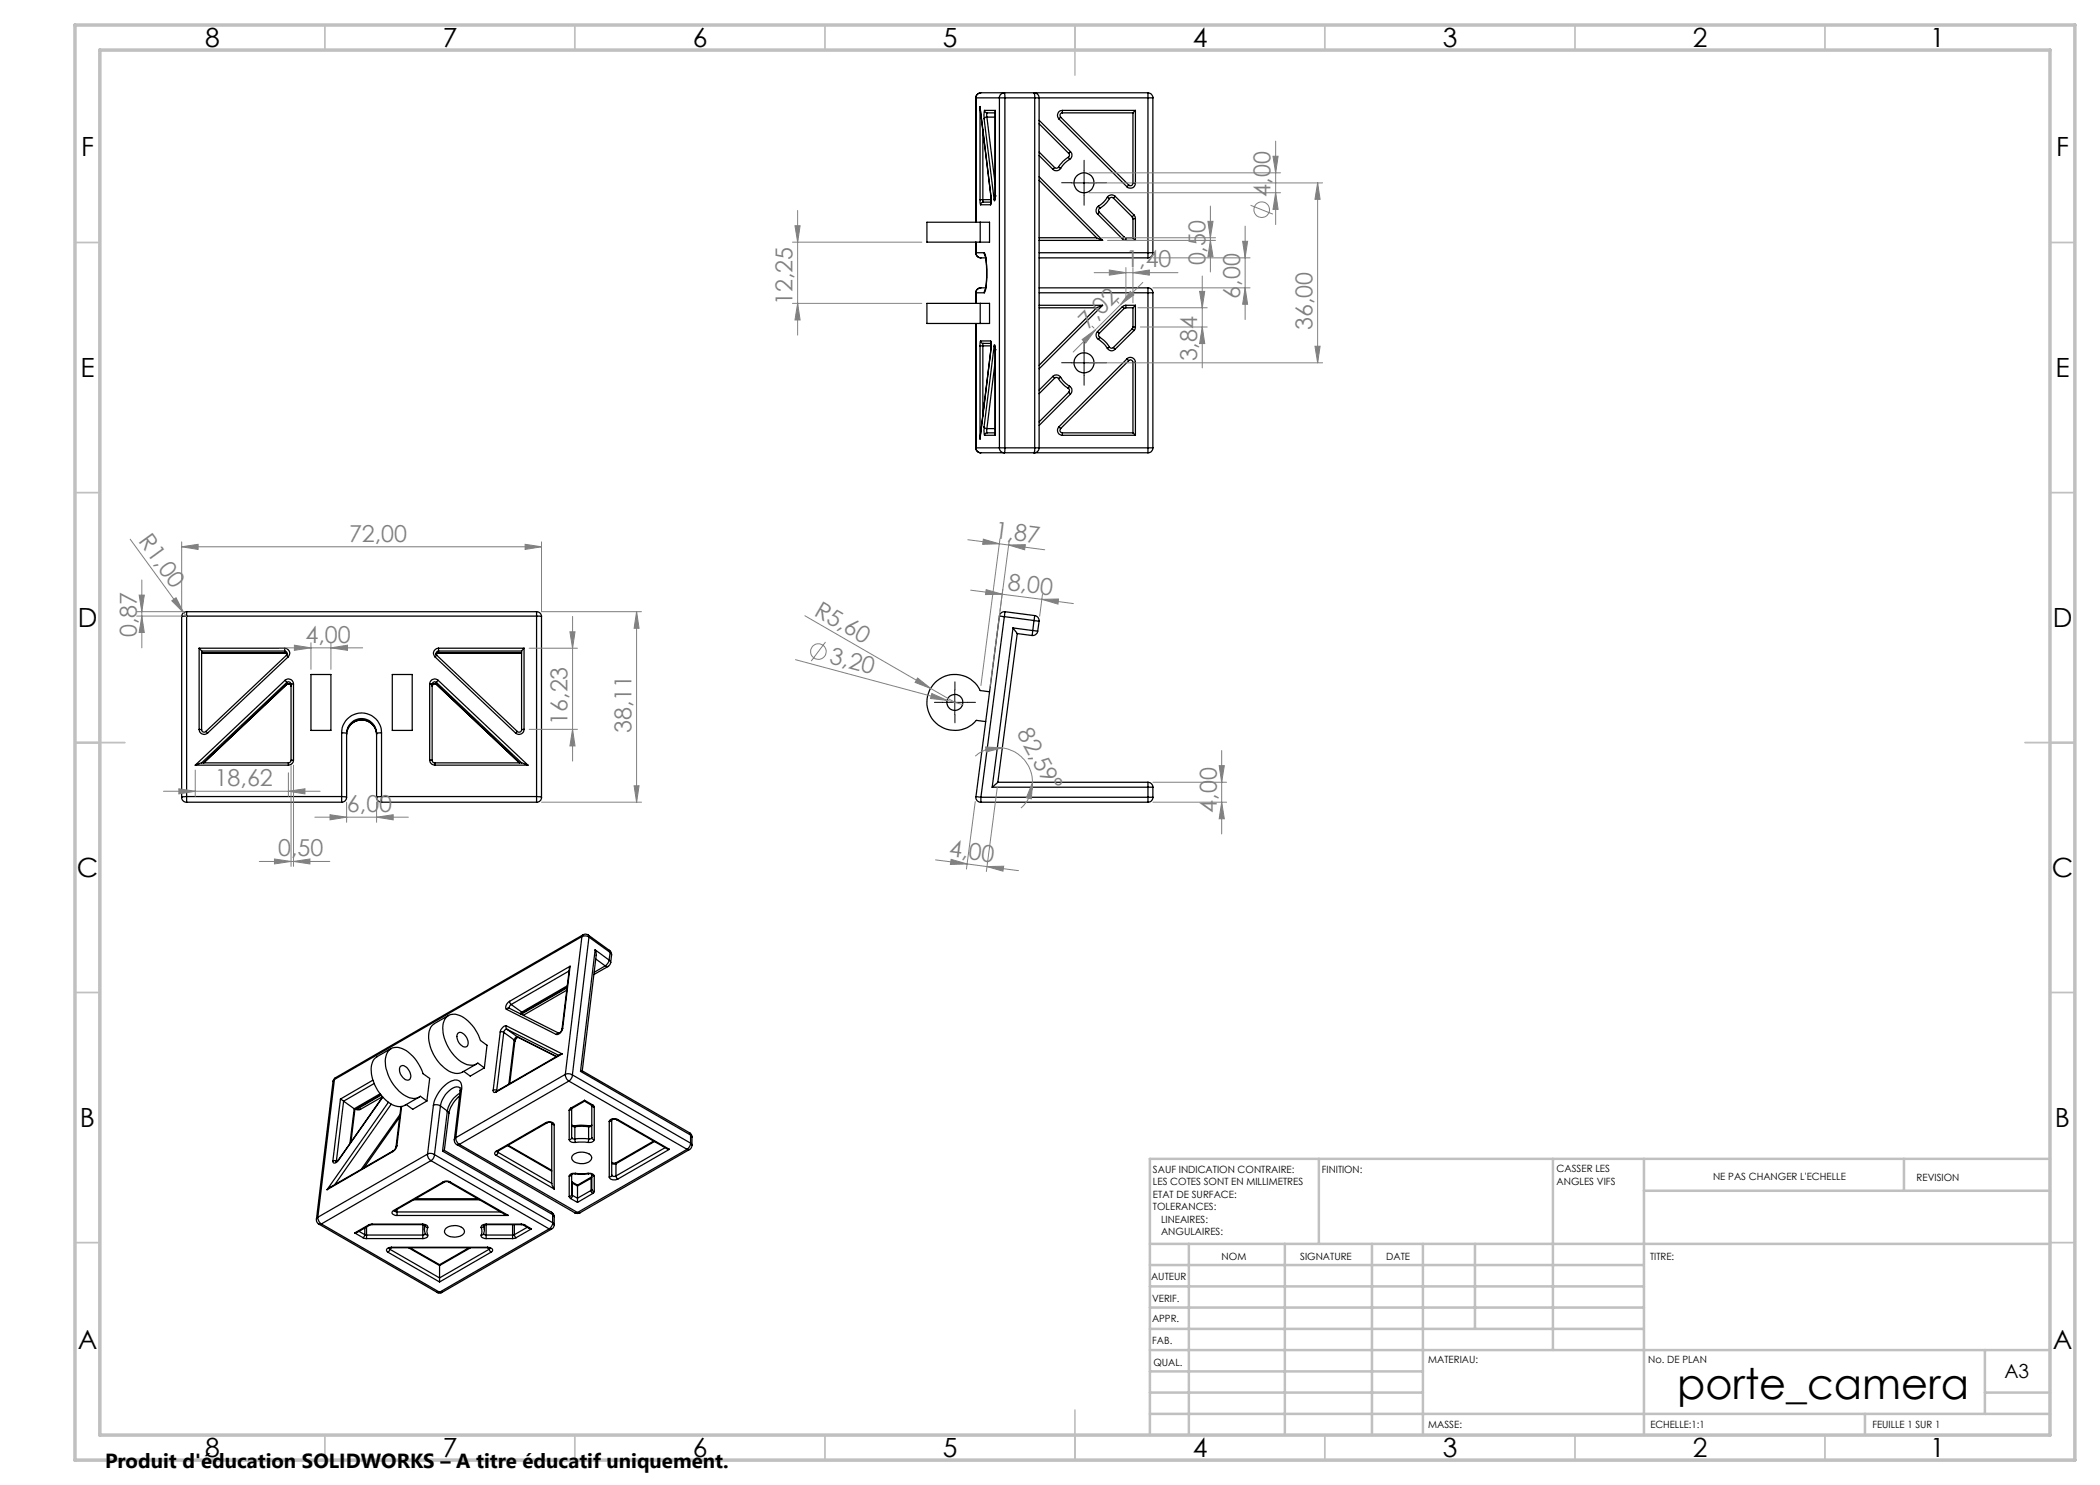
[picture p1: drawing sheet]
<svg xmlns="http://www.w3.org/2000/svg" width="420mm" height="297mm" viewBox="0 0 420 297" stroke-linecap="round" stroke-linejoin="round" font-family="sans-serif">
<g fill="none" stroke="#000" stroke-width=".25">
<path d="M195.2 19.6v24.8M195.2 19.6h4.7M196.2 18.6a1.09 1.09 0 0 0-1 1M196.2 18.6a1.02 1.02 0 0 0-1 1v24.8M196.2 18.6h33.4M199.9 19.6a.82 .82 0 0 1 1-.9l.1 .9M199.9 19.6h1.1M199.9 19.6v70M201 19.6v70M201 19.6h5.9M206.9 19.6l-.1-1a1.02 1.02 0 0 1 1 1M206.9 19.6h.9"/>
<path d="M206.9 19.6v70M207.8 19.6v70M207.8 19.6h21.8M229.6 18.6v1M229.6 19.6h1M229.6 18.6a1.02 1.02 0 0 1 1 1M229.6 19.6v30.9M230.6 19.6v30.9M196 39.9l.1 1.1M196 21.3v.3M196 39.9h.6M196 21.3l2.2 18"/>
<path d="M196 21.3v18.6M196.6 39.9v.5M196.6 39.9h1.6M196.6 25.9v14M196.8 23.7l2 16.2M196.9 22.1h2.1v17.9M196.9 22.1l-.1 1.6M196.9 22.1l.2 .3 .3 .2M197.4 23.4l-.3 .1-.3 .2M197.4 23.4l1.6 13.5M197.4 23.4h1.6M197.4 22.6v.8"/>
<path d="M197.4 22.6h1.6M198.2 39.3v.7M198.2 39.3l-.1 1.7M198.2 40v.7M199 39.6l-.2 .3M199 39.2l-.1 1-.1-.3M199 39.2h.1M207.8 31.1l2.8 2.8M207.8 24.8l5.9 5.9M207.8 30.4l3.1 3.1M207.8 36.1l11.5 11.5M207.8 35.3l12.7 12.8"/>
<path d="M207.8 24.1l6.3 6.2M210.9 33.5l-.3 .4M211.7 33.4l.4 .3M211.7 33.4a.49 .49 0 0 1-.8 .1M211.8 23.8l13.6 13.6M212.1 33.7a1.01 1.01 0 0 1-1.5 .2M212.1 23.4l-.3 .4M212.1 23.4l13.6 13.6M212.5 22.1a1 1 0 0 0-.9 .6 1 1 0 0 0 .2 1.1M212.5 22.1v.5M212.5 22.6a.5 .5 0 0 0-.5 .3 .5 .5 0 0 0 .1 .5M212.5 22.1h14.6"/>
<path d="M212.5 22.6h14.1M213.6 31.5l.3 .4M213.6 31.5a5.5 5.5 0 0 0-1.9 1.9M213.7 30.7a.49 .49 0 0 1-.1 .8M213.9 31.9a4.7 4.7 0 0 0-1.8 1.8M214.1 30.3a1.01 1.01 0 0 1-.2 1.6M214.1 30.3l-.4 .4M221.5 39.4a4.7 4.7 0 0 1-1.8 1.8M221.5 39.4l.4 .3M221.9 39.7a5.5 5.5 0 0 1-1.9 2M222.7 39.6a.49 .49 0 0 0-.8 .1M222.7 39.6l3.7 3.8"/>
<path d="M223 39.3a1.01 1.01 0 0 0-1.5 .1M223 39.3l-.3 .3M223 39.3l3.8 3.7M225.7 37l-.3 .4M226.6 36.7h.5M226.6 36.7a.5 .5 0 0 1-.3 .4 .5 .5 0 0 1-.6-.1M226.6 22.6v14.1M227.1 36.7a.98 .98 0 0 1-.6 .9 .98 .98 0 0 1-1.1-.2M227.1 22.1l-.5 .5M227.1 22.1v14.6M195.2 50.5a1.02 1.02 0 0 0 1 1.1M195.2 48.4v2.1"/>
<path d="M195.2 58.6v2.1M195.2 50.5h1.6M195.2 58.6h1.6M195.2 48.4v2.1a.97 .97 0 0 0 1 1.1M196 44.4h-10.6v4h10.6M196 44.4h1.9v4h-1.9M196 44.4v4M196.1 41h2M196.2 57.6a1.02 1.02 0 0 0-1 1M196.2 57.6a.96 .96 0 0 0-1 1v2.1M196.2 51.6h1M196.2 57.6h1"/>
<path d="M196.6 40.4l-.5 .3v.3M196.6 40.4h1.6M196.8 50.5a15.1 15.1 0 0 1 .4 6.5l-.1 1-.3 .6M196.8 50.5l.3 .7M197.1 51.1a20.6 20.6 0 0 1 0 6.9M197.1 57.9l-.3 .7M198.2 40.7l-.1 .3M207.8 50.5h21.8M207.8 58.6h21.8M207.8 51.6h21.8M207.8 57.6h21.8M207.8 48.1h12.7"/>
<path d="M207.8 47.6h11.5M219.3 47.6l1.2 .5M219.5 42.8l5 5M219.7 41.2a1.01 1.01 0 0 0-.2 1.6M219.7 41.2l.3 .5M219.9 42.4l-.4 .4M219.9 42.4l4.9 5M220 41.7a.49 .49 0 0 0-.1 .7M224.5 47.8l.7 .3M224.8 47.4l-.3 .4M224.8 47.4l.4 .2M225.2 47.6v.5"/>
<path d="M225.2 48.1h1.9M225.2 47.6h1.4M226.4 43.4l.2 .3M226.6 43.7h.5M226.6 47.6l.5 .5M226.6 43.7v3.9M226.8 43l.3 .7M226.8 43l-.4 .4M227.1 43.7v4.4M229.6 50.5h1M229.6 50.5v1.1M229.6 57.6v1"/>
<path d="M229.6 57.6a.96 .96 0 0 1 1 1M229.6 58.6h1M229.6 58.6v31M230.6 50.5a.97 .97 0 0 1-1 1.1M230.6 58.6v31M195.2 64.7v24.9M195.2 64.7v24.9a.96 .96 0 0 0 1 1M196 69.2h.6M196 69.2v18.6M196 60.7h-10.6v4h10.6M196 60.7h1.9v4h-1.9M196 60.7v4"/>
<path d="M196.1 68.2l-.1 1M196.1 68.2l.1 .3 .4 .2M196.1 68.2h2M196.6 69.2h1.6M196.6 69.2v14M196.6 68.7v.5M196.6 68.7h1.6M198.1 68.2l.1 1.7M198.1 68.2l.1 .2M198.2 68.4v.8M198.2 69.8l-2.2 18M198.2 69.9l-2.2 17.9"/>
<path d="M198.2 69.8v.1M198.2 69.2v.6M198.8 69.2l.1-.3 .1 1.1M198.8 69.2l.2 .3M198.8 69.2l-2 16.2M199 69.2v17.9h-2.1M199 70h.1M199 72.2l-1.6 13.5M207.8 61.1h12.7M207.8 61.6h11.5M210.6 75.3a1.01 1.01 0 0 1 1.5 .2M210.6 75.3l.3 .3"/>
<path d="M210.6 75.3l-2.8 2.7M210.9 75.6a.52 .52 0 0 1 .8 .1M210.9 75.6l-3.1 3.1M211.7 75.7a6 6 0 0 0 1.9 2M212.1 75.5l.6 .7 1.2 1.1M212.1 75.5l-.4 .2M213.6 77.7a.49 .49 0 0 1 .1 .8M213.7 78.5l.4 .3M213.7 78.5l-5.9 5.9M213.9 77.3a1.01 1.01 0 0 1 .2 1.5M213.9 77.3l-.3 .4M214.1 78.8l-6.3 6.3"/>
<path d="M219.3 61.6l-11.5 11.5M219.5 66.3a1 1 0 0 0 .2 1.6M219.5 66.3l.4 .4M219.7 67.9l1 .8 .8 1M219.9 66.7a.49 .49 0 0 0 .1 .7M220 67.4l-.3 .5M220 67.4a6 6 0 0 1 1.9 2M220.5 61.1l-1.2 .5M220.5 61.1l-12.7 12.7M221.5 69.7a.95 .95 0 0 0 1.5 .1M221.9 69.4l-.4 .3M221.9 69.4a.52 .52 0 0 0 .8 .1"/>
<path d="M222.7 69.5l.3 .3M224.5 61.3l.3 .4M224.5 61.3l-5 5M224.8 61.7l-4.9 5M225.2 61.1l-.7 .2M225.2 61.1v.5M225.2 61.6l-.4 .1M225.2 61.1h1.9M225.2 61.6h1.4M225.4 71.8a.98 .98 0 0 1 1.1-.2 .98 .98 0 0 1 .6 .9M225.4 71.8l.3 .3M225.4 71.8l-13.6 13.6"/>
<path d="M225.7 72.1a.5 .5 0 0 1 .6-.1 .5 .5 0 0 1 .3 .5M225.7 72.1l-13.6 13.6M226.4 65.8l.4 .3M226.4 65.8l-3.7 3.7M226.6 65.4h.5M226.6 65.4l-.2 .4M226.6 72.5h.5M226.6 61.6v3.8M226.6 72.5v14.1M226.8 66.1l-3.8 3.7M227.1 65.4l-.3 .7M227.1 61.1l-.5 .5"/>
<path d="M227.1 61.1v4.3M227.1 72.5v14.6M195.2 89.6a1.02 1.02 0 0 0 1 1M195.2 89.6h4.7M196.2 90.6h33.4M196.8 85.4l.1 1.7M196.8 85.4l.2 .2 .4 .1M197.4 85.7v.9M197.4 85.7h1.6M197.4 86.6l-.4 .2-.1 .3M197.4 86.6h1.6M199.9 89.6h1.1"/>
<path d="M199.9 89.6a.82 .82 0 0 0 1 .9l.1-.9M201 89.6h5.9M206.9 89.6l-.1 1a.97 .97 0 0 0 1-1M206.9 89.6h.9M207.8 89.6h21.8M211.8 85.4a1 1 0 0 0-.2 1 1 1 0 0 0 .9 .7M211.8 85.4l.3 .3M212.1 85.7a.5 .5 0 0 0-.1 .6 .5 .5 0 0 0 .5 .3M212.5 86.6v.5M212.5 87.1h14.6M212.5 86.6h14.1M226.6 86.6l.5 .5"/>
<path d="M229.6 89.6h1M229.6 89.6v1M230.6 89.6a.96 .96 0 0 1-1 1M36.3 123.3v36.2M37.3 122.3a.96 .96 0 0 0-1 1M37.3 123.2l-1 .1M37.3 122.3v.9M37.3 122.3h70M37.3 123.2v36.1M37.3 123.2h70M39.8 129.6l.5 .6M39.8 129.6h17.1"/>
<path d="M39.8 129.6v16.3M40.3 130.2v15.8l.3 .4 .6-.1M40.3 130.6h16.6M40.3 130.2h16.6M56.9 130.2a.5 .5 0 0 1 .5 .3 .5 .5 0 0 1-.1 .6M56.9 130.6l.5 .3zM56.9 129.6a1.01 1.01 0 0 1 1 .7 1.01 1.01 0 0 1-.3 1.1M56.9 129.6v.6M56.9 130.6h.1M56.9 130.2v.4M57 136.1a1.02 1.02 0 0 1 1.1-.2 1.02 1.02 0 0 1 .6 .9M57 136.1l.4 .4"/>
<path d="M57 136.1l-17.9 16.9M57.3 131.1l.3 .3M57.3 131.1l-16.1 15.2M57.4 136.9l.5-.1 .3 .4M57.4 136.5a.53 .53 0 0 1 .8 .3M57.4 136.9a.47 .47 0 0 1 .5-.1 .47 .47 0 0 1 .3 .4M57.4 136.9h.1M57.4 136.9l-16.7 15.7M57.4 136.5v.4M57.4 136.5l-17.1 16.1M57.6 131.4l-16.1 15.2M58.2 137.2h.1"/>
<path d="M58.2 136.8v15.3M58.7 136.8h-.5M58.7 136.8v15.2M62.2 134.9h4v11.2h-4zM78.5 134.9h3.9v11.2h-3.9zM85.9 136.8h.5M85.9 136.8v15.2M86.4 136.8v15.3M86.6 136.9l-.2 .3a.5 .5 0 0 1 .3-.4 .5 .5 0 0 1 .6 .1l-.2-.1zM87 131.4l16.1 15.2M87.3 136.5a.53 .53 0 0 0-.9 .3M87.3 136.9h.1"/>
<path d="M87.3 136.9l16.6 15.7M87.3 136.5v.4M87.3 136.5l17 16.1M87.3 131.1l-.3 .3M87.3 131.1l16.2 15.2M87.6 136.1a1.02 1.02 0 0 0-1.1-.2 1.02 1.02 0 0 0-.6 .9M87.6 136.1l-.3 .4M87.6 136.1l18 16.9M87.7 130.2a.5 .5 0 0 0-.5 .3 .5 .5 0 0 0 .1 .6M87.7 130.6l-.5 .3M87.7 129.6a1.01 1.01 0 0 0-.9 .7 1.01 1.01 0 0 0 .2 1.1M87.7 129.6v.6"/>
<path d="M87.7 130.6h.1M87.7 130.6h16.6M87.7 129.6h17.1M87.7 130.2h16.6M87.7 130.2v.4M104.3 130.2v15.7M104.8 129.6l-.5 .6M104.8 129.6v16.3M107.3 122.3a.96 .96 0 0 1 1 1M107.3 123.2l1 .1M107.3 122.3v.9M107.3 123.2v36.1"/>
<path d="M108.3 123.3v36.2M197.9 138.4l-1.9-.3a5.6 5.6 0 0 0-8.1-2.3 5.6 5.6 0 0 0-1.1 8.4 5.6 5.6 0 0 0 8.5-.1l1.8 .2M199.9 123.2l1 .1M199.9 123.2l-4.7 36.1M200.9 123.3l-4.7 36.2M200.9 123.3l5.9 .8M201 122.3l-.1 1M201 122.3a1.03 1.03 0 0 0-1.1 .9M201 122.3l5.9 .8M202.6 125.6l.8 1.1M202.6 125.6l4 .5M202.6 125.6l-4.2 31.8"/>
<path d="M203.4 126.7l3 .4M203.4 126.7l-3.8 29.8M206.6 126.1l-.2 1M206.6 126.1l.9 .1M206.8 124.1l1 .1M206.8 124.1l-.2 2M206.9 123.1l-.1 1M206.9 123.1a1.03 1.03 0 0 1 .9 1.1M207.5 126.2a1.03 1.03 0 0 1-1.1 .9M207.8 124.2l-.3 2M36.3 159.5a.96 .96 0 0 0 1 .9M37.3 159.3v1.1"/>
<path d="M37.3 159.3l-1 .2M37.3 159.3h31M39.1 153h18.6M39.8 145.9a1 1 0 0 0 .6 .9 1 1 0 0 0 1.1-.2M39.8 145.9h.5M40.3 152.6l-1.2 .4M40.3 152.6h17.4M41.2 146.3l.3 .3M57.7 152.6v.4M58.2 152.1l-.2 .3-.3 .2M58.7 152a1.09 1.09 0 0 1-1 1M58.7 152l-.5 .1"/>
<path d="M68.3 159.3v1.1M68.3 159.3l1 .2M68.3 146.6a4 4 0 0 1 4-4 4 4 0 0 1 4 4M68.3 146.6l1 .1M68.3 146.6v12.7M69.3 159.5a.96 .96 0 0 1-1 .9M69.3 146.7a3 3 0 0 1 3-3 3 3 0 0 1 3 3M69.3 146.7v12.8M69.4 146.2a2.99 2.99 0 0 1 3-2.2 2.99 2.99 0 0 1 2.8 2.4M69.4 146.2l-.1 .8M69.4 146.2a3 3 0 0 1 3.3-2.2 3 3 0 0 1 2.6 3M75.3 159.5a.96 .96 0 0 0 1 .9"/>
<path d="M75.3 146.7v12.8M76.3 159.3v1.1M76.3 159.3l-1 .2M76.3 146.6l-1 .1M76.3 159.3h31M76.3 146.6v12.7M85.9 152a1.09 1.09 0 0 0 1.1 1M85.9 152l.5 .1M86.4 152.1l.2 .3 .4 .2M87 152.6v.4M87 152.6h17.3M87 153h18.6"/>
<path d="M103.5 146.3l-.4 .3M104.3 145.9a.49 .49 0 0 1-.3 .5 .49 .49 0 0 1-.5-.1M104.3 152.6l1.3 .4M104.8 145.9a1 1 0 0 1-.6 .9 1 1 0 0 1-1.1-.2M104.8 145.9h-.5M107.3 159.3v1.1M107.3 159.3l1 .2M108.3 159.5a.96 .96 0 0 1-1 .9M195.2 159.3l1 .2M195.2 159.3a.94 .94 0 0 0 1 1.1M196.2 159.5v.9M196.2 159.5h33.4"/>
<path d="M198.4 157.4h31.2M199.6 156.5l-1.2 .9M199.6 156.5h30M229.6 159.5v.9M229.6 159.5h1M229.6 157.4h1M229.6 156.5v.9M229.6 156.5a.96 .96 0 0 1 1 .9M229.6 157.4v2.1M230.6 159.5a.96 .96 0 0 1-1 .9M230.6 157.4v2.1M37.3 160.4h31"/>
<path d="M76.3 160.4h31M196.2 160.4h33.4M113.3 198l-8.6 5.1M113.4 197.6l-9.2 5.2 .4-.3M113.4 197.4l-8.8 5.1M113.5 197.2l-9.1 5.2M113.8 194.2l-11.6 6.7M114 193.2l-1.6 12.6M114 193.2l-1.5 12.5M114 193.2l-12.1 7.1M116.4 187.3a1.39 1.39 0 0 1 1.4 .1M116.4 187.3l-3.3 27.6"/>
<path d="M116.4 187.3l-49.5 28.6M116.6 187a.94 .94 0 0 1 1.1 0M116.6 187l-.2 .3M116.6 187l-49.5 28.5M117.7 187l.1 .4M117.7 187l4.2 3.1M117.8 187.4l-3.3 27.6M117.8 187.4l4.2 3.1M119 190l.2 1.1-2.7 23.1M119 190l2.8 2M119 190l-2.9 24.3M119.2 191.8l1.8 1.4"/>
<path d="M121 193.2l.6 .1M121 193.2l-2.1 1.2M121.6 193.3l-2.8 1.6M121.8 192l-.2 .6-.6 .6M121.8 192l.3 .2v.3M121.9 190.1l.3 .3 .1 .6M121.9 190.1l.1 .4M122 190.5l.3 .5M122 190.5l-.2 1.5M122.1 192.5l-.5 .8M122.3 191l-.2 1.5M66.6 216.3l-3.3 27.5"/>
<path d="M66.9 215.9l-.3 .4M66.9 215.9l-3.3 27.5M67.1 215.5l-.5 .8M67.1 215.5l-.2 .4M68.1 219.8l.6 .4M68.1 219.8l-1.5 12.4M74.6 216l-6.5 3.8M74.8 216.7l-6.1 3.5M76 218.8l-5.2 3M76.1 218.9l-5.1 3M76.2 219l-4.7 2.8M76.5 219.4l-4.4 2.5"/>
<path d="M76.5 219.4l-8.8 12.6M76.6 219.4l-8.9 12.7M77.9 210a2.72 2.72 0 0 1 3.4 .1 8.9 8.9 0 0 1 3.3 4.6l1.3 1-.5 4.5-1.3-1a3.1 3.1 0 0 1-3.8-.6 8.2 8.2 0 0 1-3.1-7.3l.3-.8zM78.2 209.7l-2.8 1.6a3.3 3.3 0 0 0-1.1 3.5 8.5 8.5 0 0 0 4.8 6.4l.8 .1 .7-.1 3.2-1.8M80.1 213.3a1.14 1.14 0 0 1 1.6 .7 1.53 1.53 0 0 1 .2 1.9 1.75 1.75 0 0 1-2-1.7zM89.1 203.6a2.61 2.61 0 0 1 3.6-.1 8.7 8.7 0 0 1 3.4 4.6l1.3 1-.5 4.5-1.3-1a3.1 3.1 0 0 1-3.9-.6 8.5 8.5 0 0 1-3-7.4zM89.7 203.1l-2.8 1.6a3.5 3.5 0 0 0-1 4 8.2 8.2 0 0 0 4.7 5.9l.8 .1 .7-.1 3.2-1.8M91.6 206.7a1.14 1.14 0 0 1 1.6 .6 1.44 1.44 0 0 1 0 2.1 1.96 1.96 0 0 1-1.6-2.7zM91.9 219.2a6.2 6.2 0 0 0-2.1 3.5M92 218.6a5.3 5.3 0 0 0-2.5 3.6M92 218.2a.61 .61 0 0 0-.1-.7 .61 .61 0 0 0-.7-.1 4.9 4.9 0 0 0-3.1 3.8M92 218.2l-1.1 9.7"/>
<path d="M92.3 217.8a1.36 1.36 0 0 0-.4-1.6 1.36 1.36 0 0 0-1.7 0 7 7 0 0 0-3.5 4.9M92.3 217.8l-.3 .4M92.3 217.8l-1.1 9.7M96.9 213.6l-2.8 1.6-1.4-.9M98.6 218a.35 .35 0 0 0 .2 .5 .35 .35 0 0 0 .4-.1M98.6 218l.7 .1M99.3 218.2v.1M99.3 218.2l-.1 .2M99.3 218.1v.1M99.3 218.1l.1 .1M100 206.4l.4-.1 .4 .2M100 206.4l-1.4 11.6"/>
<path d="M100.8 206.5l-1.5 11.6M100.8 206.5l2 1.5M101.3 205.2a1.33 1.33 0 0 0-1.3 1.2M101.3 205.2l-.1 .4 .2 .2M101.3 201.9l.3-.3h.2l10 5.1M101.3 205.2l11.1 5.6M101.3 201.9l10 5M101.4 205.8a.66 .66 0 0 0-.6 .7M101.4 205.8l2.1 1.6M101.4 205.8l10.3 5.3M101.9 200.3a1.22 1.22 0 0 0-.6 1.6M101.9 200.3l.3 .6"/>
<path d="M102.2 200.9l-.3 .4v.3M102.2 200.9l2.2 1.5M102.8 208l.2 .2M102.8 208l-1 8.8M103 208.2l-1 8.5M103.5 207.4a.74 .74 0 0 0-.7 .6M103.5 207.4l7.8 3.9M103.5 207.4h.1M103.6 207.4l-.6 .8M104.4 202.4l.2 .1M104.4 202.4l-.4 .3M111.8 206.7l-.5 .2"/>
<path d="M112.4 205.8l-.3 .6-.3 .3M112.4 210.8l-.4 .1-12.7 7.3M112.4 210.8l-13.2 7.6M112.5 205.7a1.41 1.41 0 0 1-1.2 1.2M112.5 205.7l-.1 .1M113.1 214.9a1.61 1.61 0 0 0 .7 1.3M113.1 214.9a1.66 1.66 0 0 1 1.4 .1M113.1 214.9l-21.9 12.6M113.8 216.2l23.6 13.7M113.8 216.2l-21.9 12.7M114.5 215a1.6 1.6 0 0 1-.7 1.2M114.5 215l23.6 13.6"/>
<path d="M116.1 214.3l22 12.7M116.5 214.2l-.4 .1M116.5 214.2l21.4 12.4M66.6 232.2h.7M67.3 232.2v.2M67.3 232.2l.1 .1M67.7 232l-.5 .4M67.7 232v.1M67.7 232.1l-.7 .5h-.3l-.1-.4M68.7 220.2l-1.4 12M68.7 220.2l2.1 1.6M70.8 221.8l.2 .1"/>
<path d="M70.8 221.8l-.8 6.9M71 221.9l-.8 6.4M71.4 221.6l.1 .2M71.5 221.8h-.4l.3 .2 .7-.1M71.5 221.8l.6 .1M77.7 220.4l-12.3 17.5M78.2 220.8l-11.2 16.1M78.6 230.3l-13.2 7.6M78.7 230.1l-12.8 7.4-.5 .4M78.7 230.1l-.1 .2M79.4 229.2a1.73 1.73 0 0 1-.8 1.1M79.4 229.2l-.2 .2"/>
<path d="M79.9 223.4l-7.1 10.1M80 222.9l-7.7 10.9M80.2 221.3l-1 8.1-.5 .7M80.3 221.3l-.9 7.9M82.7 240h13.2M83.1 239.7h12.4M85.4 220.2l-2.8 1.7-1.4-1M85.5 230.8a1.32 1.32 0 0 1 1.4 .1M85.5 230.8a1.37 1.37 0 0 0 .7 1.3M85.5 230.8l-21.9 12.6M86.2 232.1l23.6 13.7M86.2 232.1l-21.9 12.7"/>
<path d="M86.7 221.1a1.39 1.39 0 0 1 1.4 .1M86.7 221.1l-1.2 9.7M86.9 230.9a1.38 1.38 0 0 1-.7 1.2M86.9 230.9l23.6 13.6M88.1 221.2l-1.2 9.7M88.1 221.2l1.4 1M88.5 230.2l22 12.7M88.6 236.4a1.5 1.5 0 0 1 1.4 0M88.6 236.4h.3M88.6 236.4l-9.9 5.7M88.9 236.4l.3-.1 .6 .1M88.9 230.1l-.4 .1"/>
<path d="M88.9 230.1l21.4 12.4M88.9 236.4l-9.9 5.7M89.5 222.2l.3 .5M89.5 222.2l-1 8M89.8 236.4l11.2 6.5 .7 .2M89.8 222.7l-.9 7.4M90 236.4h-.2M90 236.4l11.7 6.7M90.9 227.9a.9 .9 0 0 0 .5 1M91.2 227.5a1.61 1.61 0 0 0 .7 1.4M91.2 227.5l-.3 .4M91.4 228.9l23.6 13.7"/>
<path d="M91.9 228.9h-.5M91.9 228.9l23.6 13.6M99.2 230.3a.42 .42 0 0 0-.3 .4 .42 .42 0 0 0 .3 .4M99.2 230.3h.3M99.2 231.1l11.6 6.7M99.4 230.3l.2 .2M99.5 230.3h-.1M99.6 230.5l-.4 .6M99.6 230.5l10.7 6.2M99.6 230.2v.3M101.5 229.1l8.8 5.1M101.6 229.1l8.7 5"/>
<path d="M109.1 224.5a1.22 1.22 0 0 1 1.7 .5M109.1 224.5l.3 .1M109.1 224.5l-9.9 5.8M109.4 224.6l.7-.1 .2 .1M109.4 224.6l-9.9 5.7M110.3 236.7l.5 1.1M110.3 224.6l.3 .3 .2 .1M110.3 224.6v12.1M110.8 225v12.8M113.8 239.3l.3 .4M113.8 227.9a1 1 0 0 0 1.3 .6M113.8 222.1v5.8"/>
<path d="M113.8 235.2v4.1M114.1 221.6l-.3 .5M114.1 221.6l.3 .1M114.1 239.7l1.4 .8M114.3 225l.7 .1M114.3 236.4h.1M114.3 227.5l-.1 .3-.4 .1M114.3 227.5l.1 .2 .6 .1M114.3 225.1l.1 .1 .6 .2M114.3 234.8l-.1 .3-.4 .1M114.3 238.9l-.1 .3-.4 .1M114.3 238.9l.2 .2"/>
<path d="M114.3 236.4l.2 .2M114.3 221.7l-.2 .3-.3 .1M114.3 221.7v5.8M114.4 221.7h-.1M114.4 236.4l.1 .2M114.4 236.4l1.1 .6M114.5 231.1a2.68 2.68 0 0 1 3.8 .2 1.2 1.2 0 0 1-1.2 1.4 2.37 2.37 0 0 1-2.7-.9zM114.5 239.1l-.1 .3-.3 .3M114.5 236.6v2.5M114.5 239.1l1 .5M114.5 236.6l1 .6M115 227.8h2.7"/>
<path d="M115 227.8l.1 .7M115 225.4l1.3-.2 1.4 .2M115 225.4v2.4M115 225.1l1.2-.1 1.5 .1M115 234.8h2.7M115 234.8l-.7 .1v4M115 225.1v.3M115.1 234.7l1.2 .1 1.3-.1M115.1 234.7a1 1 0 0 0-1.3 .5M115.1 228.5h2.5M115.1 234.7l-.1 .1M115.5 239.6v.9"/>
<path d="M115.5 237v.2M115.5 237.2v2.4M116.9 220.1v.1M116.9 220.2l1.4 .8M116.9 220.2l-2.5 1.5M116.9 220.1l1.7 .9M116.9 220.1l-2.8 1.5M117.6 234.7a1 1 0 0 1 1.3 .5M117.6 234.7l.1 .1M117.7 234.8l.7 .1M117.7 225.1v.3M117.7 227.8l-.1 .7"/>
<path d="M117.7 225.4v2.4M118.2 238.1l.1 .3 .3 .3M118.2 235.7l.1-.3-2.8 1.6M118.2 235.7v2.4M118.2 238.1l-2.7 1.5M118.2 235.7l-2.7 1.5M118.3 221l.1 .1M118.4 225l-.7 .1M118.4 227.5l.1 .3 .4 .1M118.4 227.5l-.1 .2-.6 .1M118.4 225.1l-.1 .1-.6 .2M118.4 237.9v.2l.5 .2"/>
<path d="M118.4 237.9l-.2 .2M118.4 235.4l-.2 .3M118.4 221.1l.2 .3h.3M118.4 234.9l.1 .2 .4 .1M118.4 221.1v6.4M118.4 234.9v3M118.6 221l.3 .4M118.6 221h-.3M118.6 238.7l-3.1 1.8M118.9 238.3l-.3 .4M118.9 227.9a1 1 0 0 1-1.3 .6M118.9 221.4v6.5"/>
<path d="M118.9 235.2v3.1M121.8 235.4a1.17 1.17 0 0 0 1.7 .4M121.8 224.3v11.1M122.3 232.5l.3 .1 .7-.1M122.3 223.9l-.2 .4h-.3M122.3 235l-.1 .3-.4 .1M122.3 235a.58 .58 0 0 0 .9 .2M122.3 232.5a.66 .66 0 0 0 .9 .3M123.2 235.2l.3 .6M123.2 232.8v2.4M123.3 223.9l-.7-.1-.3 .2v11M123.3 223.9l10.1 5.8 .5 .2"/>
<path d="M123.3 232.5l-.1 .3M123.5 223.9a1.25 1.25 0 0 0-1.7 .4M123.5 223.9h-.2M123.5 223.9l10.4 6M130.7 228.2l-7.4 4.3M130.9 228.3l-7.7 4.5M133 229.5l-9.8 5.7M133.9 229.9l-10.4 5.9M137.4 229.9h.5M137.4 229.9l-21.9 12.6M137.9 226.6l.4 .4 .1 .4M137.9 226.6l.2 .4"/>
<path d="M137.9 229.9l-21.9 12.7M138.1 228.6a1.6 1.6 0 0 1-.7 1.3M138.1 228.6l.3 .5M138.1 227l.3 .4M138.1 227v1.6M138.4 229.1l-.1 .4-.4 .4M138.4 227.4v1.7M63.3 243.8a.96 .96 0 0 0 .5 1M63.6 243.4a1.61 1.61 0 0 0 .7 1.4M63.6 243.4l-.3 .4M63.8 244.8l23.6 13.7M64.3 244.8h-.5"/>
<path d="M64.3 244.8l23.6 13.6M70.9 246.6l1.7 .9M71.8 246.3l1.2 .6M72.6 247.5l.7 .2M73 246.9l-.4 .6M73 246.9l.3 .1M73 245.6v1.3M73.3 247v.7M73.3 247.7h11.3M73.3 247h11.3M73.3 245.4v1.6M73.7 245h.2"/>
<path d="M73.7 245l-2.8 1.6M73.9 245l-2.5 1.5-.5 .1M74.4 244.9l-.5 .1M74.4 244.8l-.7 .2M74.4 244.8v.1M74.4 244.9h10.2M74.4 244.8h10.2M77.6 250.4l10.3 6M77.8 249.7l.1 .1M77.9 249.8v.4l-.3 .2M77.9 249.8l10 5.8M77.9 249.6v.2"/>
<path d="M78.3 249.6l-.5 .1M78.3 249.4a.64 .64 0 0 0-.8 .2 .64 .64 0 0 0-.1 .7l.2 .1M78.3 249.4v.2M78.3 249.6h19.2M78.3 249.4h19.2M78.7 242.1l-.3 .3v.3l.5 .3 .5 .1M78.7 242.1h.3M78.9 242.1l.5 .3M79 242.1l-.1 .1M79.4 242.4v.7M79.4 243.1h22.3M79.4 242.4h20.8"/>
<path d="M79.4 241.9v.5M81.7 249.6l6.2 3.5M82 249.6l5.9 3.3M84.6 244.9l.5 .2M84.6 244.8a.78 .78 0 0 1 .9 .7M84.6 247v.7M84.6 244.8v.1M84.6 244.9v2.1M84.9 245.9l.2 1 .4 .1M84.9 245v.9M85.1 246.7l-.1 .2-.4 .1M85.5 245.5a1.64 1.64 0 0 0 0 1.5"/>
<path d="M85.5 247a.78 .78 0 0 1-.9 .7M85.5 245.5l-.3-.1-.1-.3-.2 .8M87.4 258.5l.4 .1 .6-.1M87.9 255.6v.8M87.9 252.9v.2M87.9 258.4l-.5 .1M87.9 258.4l.5 .1M87.9 253.1v2.5M89.2 245.7a2.66 2.66 0 0 1 3.6 .3 1.11 1.11 0 0 1-1.1 1.3 2.27 2.27 0 0 1-2.8-.9zM93.8 249.6l-5.9 3.3M94.1 249.6l-6.2 3.5M96.2 245.5l.4-.1 .1-.3a1.65 1.65 0 0 1-.3 1.9h-.2"/>
<path d="M96.2 245.5l.2 .6-.2 .9M96.2 247a.73 .73 0 0 0 1 .7M96.7 246.7l.1 .2 .4 .1M96.9 245v.9M97.2 244.9l-.5 .2M97.2 244.8a.73 .73 0 0 0-1 .7M97.2 247v.7M97.2 244.8v.1M97.2 244.9h7M97.2 244.8h7M97.2 247.7h5.3M97.2 247h5.3"/>
<path d="M97.2 244.9v2.1M97.5 249.6l.5 .1M97.5 249.4l.5 .1 .5 .4v.3l-.3 .2M97.5 249.4v.2M97.9 249.8l.3 .6M97.9 249.8l-10 5.8M97.9 249.6v.2M98 249.7l-.1 .1M98.2 250.4l-10.3 6M102.5 247v.7M102.5 244.9v2.1M102.9 246.9l.3 .6"/>
<path d="M102.9 246.9l-.4 .1M102.9 244.9v2M103.2 247.5l-.7 .2M104.2 244.9l.5 .1M104.2 244.8l.8 .2M104.2 244.8v.1M104.7 245l1.1 .7 .5 .1M105 245h-.3M105 245l1.3 .8M105.4 245.5l-2.5 1.4M106.3 245.8l-3.1 1.7M109.8 245.8h.5"/>
<path d="M109.8 245.8l-21.9 12.6M110.3 242.5a.95 .95 0 0 1 .5 .8M110.3 242.5l.2 .4M110.3 245.8l-21.9 12.7M110.5 244.5a1.6 1.6 0 0 1-.7 1.3M110.5 244.5l.3 .5M110.5 242.9l.3 .4M110.5 242.9v1.6M110.8 245l-.1 .5-.4 .3M110.8 243.3v1.7M115 242.6l.5 .1 .5-.1M115.5 242.5l-.5 .1"/>
<path d="M115.5 242.5l.5 .1"/>
<circle cx="216.8" cy="36.5" r="2.01"/>
<circle cx="216.8" cy="72.6" r="2.01"/>
<circle cx="191" cy="140.5" r="1.59"/>
</g>
<g fill="none" stroke="#808080" stroke-width=".2">
<path d="M217.8 34.6h38.3M217.8 38.6h38.3M217.8 36.6h46.7M254.6 31.3h1l-.5 3.3zM255.1 38.6l.5 3.3h-1zM255.1 28.2v16.7M263.5 36.6l.5 3.3h-1zM263.5 36.6v36M158.5 48.4h25.9M159 45.2h1l-.5 3.2zM159.5 42.1v24.9M218.8 54.5h16.8"/>
<path d="M220.3 47.6h22.8M221.5 48.1h21.6M221.9 54l3.3 .5-3.3 .5zM225.2 53.5v6.6M226.1 58.3l.7 .7-2.7 2zM226.6 54.5l3.3-.5v1zM226.6 53.5v7.1M228.6 56.5l-14 13.9M230.6 51.6h19.4M230.6 57.6h19.4M239.9 58.3h1l-.4 3.3zM240.5 55.2v18.4"/>
<path d="M241.6 44.3h1l-.5 3.3zM242.1 41.2v13.2M242.1 48.1l.5 3.3h-1zM248.5 48.3h1l-.5 3.3zM249 45.2v18.7M249 57.6l.5 3.3h-1zM250.1 41.1l4.5 1.7M158.5 60.7h25.9M159.5 60.7l.5 3.3h-1zM216.4 67.9l2.7-2-2 2.7zM217.8 72.6h46.7M218.4 65.2l.4 .4"/>
<path d="M223.4 60.3l.4 .3M227.6 61.6h13.8M228.1 65.4h13.3M240.5 65.4l.4 3.3h-1zM263 69.2h1l-.5 3.4zM26 107.8l10.7 14.7M27.8 119h1.1l-.5 3.3zM28.4 116v13.6M36.3 109.4l3.3-.5v1zM36.3 108.4v13.9h-9M36.3 109.4h72M105 108.9l3.3 .5-3.3 .5z"/>
<path d="M108.3 108.4v13.9h20M193.6 107.9l6.2 .9M194.1 118l14.3 1.9M196.7 107.8l3.1 1-3.3 .1zM197.2 117.9l3.2 .9-3.3 .1zM199.8 108.8l9.2 1.2M200 107.8l-3.8 29.3M200.6 117.9l-.6 4.3M201.7 109l3.4-.1-.2 1.1zM201.9 108l-3.9 29.4M208.4 119.9l3.3-.1-.1 1zM208.4 119.9l6.3 .8"/>
<path d="M208.5 118.9l-.6 4.4M27.3 123.2h9M28.4 123.2l.5 3.3h-1.1zM34.4 120.2l.8-.6 1.5 2.9zM36.7 122.5l.6 .8M55.8 129.6h16.7M58.9 129l3.3 .6-3.3 .5zM62.2 128.5v5.4M66.2 129.6l3.3-.6v1.1zM66.2 128.5v5.4M105.8 129.6h9.7M114 126.4h1l-.5 3.2z"/>
<path d="M114.5 123.3v28.9M127.3 122.3l.5 3.4h-1zM127.3 122.3v38.1M159.1 131.9l30.3 8.2M161 123.2l30 17.3M165.1 128.4l-2.9 3.8M183.5 135.6l2.6 2.1-3.1-1.2zM186.4 138.7l3 1.4-3.3-.4zM32.7 158.3h31.3M35.8 157.8l3.3 .5-3.3 .5zM39.1 154v5.3M57.7 158.3l3.3-.5v1z"/>
<path d="M57.7 154.5v4.8M58.2 153.1v20.2M58.7 153v20.3M105.8 145.9h9.7M114.5 145.9l.5 3.3h-1zM126.8 157.2h1l-.5 3.2zM189.4 140.1l3.1 .8M197.1 149.4l3.4 .2-3.3 .8zM199.5 157.4l-2.2 16.9M200.5 149.6a6.9 6.9 0 0 1 6 6.9M200.5 149.6a7.1 7.1 0 0 0-5.4 1.6M206.5 156.5l-.2 3.3-1-.2z"/>
<path d="M206.5 156.5a6.8 6.8 0 0 1-2.3 5.1M230.6 156.5h14.7M243.8 153.1h1.1l-.6 3.4zM244.3 150.1v16.7M51.9 172.3h14.1M54.9 171.8l3.3 .5-3.3 .5zM58.7 172.3l3.3-.5v1zM63 163.4h18.7M66 162.9l3.3 .5-3.3 .6zM69.3 160.4v4.1M75.3 163.4l3.3-.5v1.1zM75.3 160.4v4.1"/>
<path d="M108.3 160.4h20M187.1 172l6.3 .8M190.2 171.9l3.2 .9-3.3 .1zM193.4 172.8l4 .5M195.1 160.3l-1.8 13.5M197.4 173.3l3.3-.1-.1 1zM197.4 173.3l6.3 .8M230.6 160.4h14.7M244.3 160.4l.6 3.4h-1.1z"/>
<circle cx="252.3" cy="41.9" r="1.55"/>
<circle cx="163.7" cy="130.3" r="1.56"/>
</g>
<path d="M214.3 36.5h-2M216.8 34v-2M216.8 39v2M219.3 36.5h2M214.3 72.5h-2M216.8 70v-2M216.8 75v2M219.3 72.5h2M191 138v-1.6M188.5 140.5h-1.6M191 143v1.6M193.5 140.5h1.6" fill="none" stroke="#000" stroke-width=".2" stroke-dasharray="30.5 1.3 1.3 1.3"/>
<path d="M214.3 36.6h5M216.8 34.1v4.9M214.3 72.6h5M216.8 70.1v5M191 138v5M188.5 140.5h5" fill="none" stroke="#000" stroke-width=".2"/>
<g fill="none" stroke="#c0c0c0" stroke-width=".35">
<path d="M65 5v5M115 5v5M165 5v5M215 5v10M265 5v5M315 5v5M365 5v5M15 48.5h5M410 48.5h5M15 98.5h5M410 98.5h5M15 148.5h10"/>
<path d="M405 148.5h10M15 198.5h5M410 198.5h5M15 248.5h5M410 248.5h5M65 287v5M115 287v5M165 287v5M215 282v10M265 287v5M315 287v5M365 287v5"/>
</g>
<g fill="none" stroke="#c0c0c0" stroke-width=".5">
<path d="M263.8 231.8v17M310.6 231.8v38.2M328.8 231.8v55.2M328.8 238.2h81.2M380.8 231.8v6.4M410 231.8h-180v55.2M230 248.8h180M230 257.3h98.8M230 253h98.8M237.8 248.8v38.2M257 248.8v38.2M274.4 248.8v38.2"/>
<path d="M284.6 248.8v38.2M295 248.8v17M230 265.8h98.8M230 261.5h98.8M230 278.5h54.6M230 274.3h54.6M230 270h180M397 278.5h13M397 270v12.8M230 282.8h180M373 282.8v4.2"/>
</g>
<path d="M15 5h400v287h-400zM20 10h390v277h-390z" fill="none" stroke="#c0c0c0" stroke-width=".7"/>
<g fill="#808080">
<path d="M34.4 120.2l.8-.6 1.5 2.9z"/>
<path d="M183.5 135.6l2.6 2.1-3.1-1.2z"/>
<path d="M186.4 138.7l3 1.4-3.3-.4z"/>
<path d="M206.5 156.5l-.2 3.3-1-.2zM197.1 149.4l3.4 .2-3.3 .8z"/>
<path d="M66.2 129.6l3.3-.6v1.1zM58.9 129l3.3 .6-3.3 .5zM226.6 54.5l3.3-.5v1zM221.9 54l3.3 .5-3.3 .5z"/>
<path d="M66 162.9l3.3 .5-3.3 .6zM75.3 163.4l3.3-.5v1.1z"/>
<path d="M36.3 109.4l3.3-.5v1zM105 108.9l3.3 .5-3.3 .5z"/>
<path d="M54.9 171.8l3.3 .5-3.3 .5zM58.7 172.3l3.3-.5v1z"/>
<path d="M57.7 158.3l3.3-.5v1zM35.8 157.8l3.3 .5-3.3 .5z"/>
<path d="M226.1 58.3l.7 .7-2.7 2zM216.4 67.9l2.7-2-2 2.7z"/>
<path d="M28.4 123.2l.5 3.3h-1.1zM27.8 119h1.1l-.5 3.3zM240.5 65.4l.4 3.3h-1zM239.9 58.3h1l-.4 3.3z"/>
<path d="M244.3 160.4l.6 3.4h-1.1zM243.8 153.1h1.1l-.6 3.4z"/>
<path d="M159 45.2h1l-.5 3.2zM159.5 60.7l.5 3.3h-1z"/>
<path d="M127.3 122.3l.5 3.4h-1zM126.8 157.2h1l-.5 3.2zM114 126.4h1l-.5 3.2zM114.5 145.9l.5 3.3h-1zM254.6 31.3h1l-.5 3.3zM255.1 38.6l.5 3.3h-1zM263.5 36.6l.5 3.3h-1zM263 69.2h1l-.5 3.4zM248.5 48.3h1l-.5 3.3zM249 57.6l.5 3.3h-1z"/>
<path d="M241.6 44.3h1l-.5 3.3zM242.1 48.1l.5 3.3h-1z"/>
<path d="M196.7 107.8l3.1 1-3.3 .1zM201.7 109l3.4-.1-.2 1.1z"/>
<path d="M197.2 117.9l3.2 .9-3.3 .1zM208.4 119.9l3.3-.1-.1 1zM190.2 171.9l3.2 .9-3.3 .1zM197.4 173.3l3.3-.1-.1 1z"/>
</g>
<text font-size="8.5" x="335.4" y="279.7">porte_camera</text>
<g font-size="5.3">
<text x="41" y="9.5">8</text>
<text x="88.5" y="9.5">7</text>
<text x="138.5" y="9.5">6</text>
<text x="188.5" y="9.5">5</text>
<text x="238.5" y="9.5">4</text>
<text x="288.5" y="9.5">3</text>
<text x="338.5" y="9.5">2</text>
<text x="386" y="9.5">1</text>
<text x="16.2" y="31.3">F</text>
<text x="411.2" y="31.3">F</text>
<text x="16.1" y="75.5">E</text>
<text x="411.1" y="75.5">E</text>
<text x="15.5" y="125.5">D</text>
<text x="410.5" y="125.5">D</text>
<text x="15.4" y="175.5">C</text>
<text x="410.4" y="175.5">C</text>
<text x="16" y="225.5">B</text>
<text x="411" y="225.5">B</text>
<text x="15.5" y="269.8">A</text>
<text x="410.5" y="269.8">A</text>
<text x="41" y="291.5">8</text>
<text x="88.5" y="291.5">7</text>
<text x="138.5" y="291.5">6</text>
<text x="188.5" y="291.5">5</text>
<text x="238.5" y="291.5">4</text>
<text x="288.5" y="291.5">3</text>
<text x="338.5" y="291.5">2</text>
<text x="386" y="291.5">1</text>
</g>
<g font-size="4.7" fill="#808080">
<text x="254.1" y="39.4" transform="rotate(-90 254.1 39.4)">4,00</text>
<text x="225.3" y="53.5">1,40</text>
<text x="241.1" y="53.1" transform="rotate(-90 241.1 53.1)">0,50</text>
<text x="248" y="59.8" transform="rotate(-90 248 59.8)">6,00</text>
<text x="158.5" y="61" transform="rotate(-90 158.5 61)">12,25</text>
<text x="217.6" y="66" transform="rotate(-45 217.6 66)">7,02</text>
<text x="262.5" y="66" transform="rotate(-90 262.5 66)">36,00</text>
<text x="239.4" y="72.3" transform="rotate(-90 239.4 72.3)">3,84</text>
<text x="198.8" y="107.6" transform="rotate(7 198.8 107.6)">1,87</text>
<text x="27.6" y="108.3" transform="rotate(54 27.6 108.3)">R1,00</text>
<text x="69.8" y="108.3">72,00</text>
<text x="201.4" y="117.9" transform="rotate(7 201.4 117.9)">8,00</text>
<text x="162.6" y="122.9" transform="rotate(30 162.6 122.9)">R5,60</text>
<text x="27.4" y="127.4" transform="rotate(-90 27.4 127.4)">0,87</text>
<text x="61.1" y="128.5">4,00</text>
<text x="165.7" y="132.6" transform="rotate(15 165.7 132.6)">3,20</text>
<text x="113.5" y="145" transform="rotate(-90 113.5 145)">16,23</text>
<text x="126.3" y="146.6" transform="rotate(-90 126.3 146.6)">38,11</text>
<text x="203.3" y="146.7" transform="rotate(61 203.3 146.7)">82,59°</text>
<text x="42.9" y="157.2">18,62</text>
<text x="69.4" y="162.4">6,00</text>
<text x="243.3" y="162.6" transform="rotate(-90 243.3 162.6)">4,00</text>
<text x="55.6" y="171.3">0,50</text>
<text x="189.7" y="171.3" transform="rotate(7 189.7 171.3)">4,00</text>
</g>
<text font-size="4.1" x="21" y="293.7">Produit d'éducation SOLIDWORKS – A titre éducatif uniquement.</text>
<text font-size="3.9" x="400.9" y="275.5">A3</text>
<g font-size="2">
<text x="230.6" y="234.6">SAUF INDICATION CONTRAIRE:</text>
<text x="230.6" y="237.1">LES COTES SONT EN MILLIMETRES</text>
<text x="230.6" y="239.6">ETAT DE SURFACE:</text>
<text x="264.4" y="234.6">FINITION:</text>
<text x="311.3" y="234.5">CASSER LES</text>
<text x="311.3" y="237">ANGLES VIFS</text>
<text x="342.6" y="236">NE PAS CHANGER L'ECHELLE</text>
<text x="383.3" y="236.2">REVISION</text>
<text x="230.6" y="242.1">TOLERANCES:</text>
<text x="232.2" y="244.6">LINEAIRES:</text>
<text x="232.2" y="247.1">ANGULAIRES:</text>
<text x="244.3" y="252">NOM</text>
<text x="260" y="251.9">SIGNATURE</text>
<text x="277.2" y="251.9">DATE</text>
<text x="330" y="251.9">TITRE:</text>
<text x="230.2" y="256.1">AUTEUR</text>
<text x="230.4" y="260.3">VERIF.</text>
<text x="230.4" y="264.4">APPR.</text>
<text x="230.5" y="268.8">FAB.</text>
<text x="230.7" y="273.1">QUAL.</text>
<text x="285.7" y="272.5">MATERIAU:</text>
<text x="329.6" y="272.5">No. DE PLAN</text>
<text x="285.6" y="285.5">MASSE:</text>
<text x="330.1" y="285.6">ECHELLE:1:1</text>
<text x="374.5" y="285.6">FEUILLE 1 SUR 1</text>
</g>
</svg>
